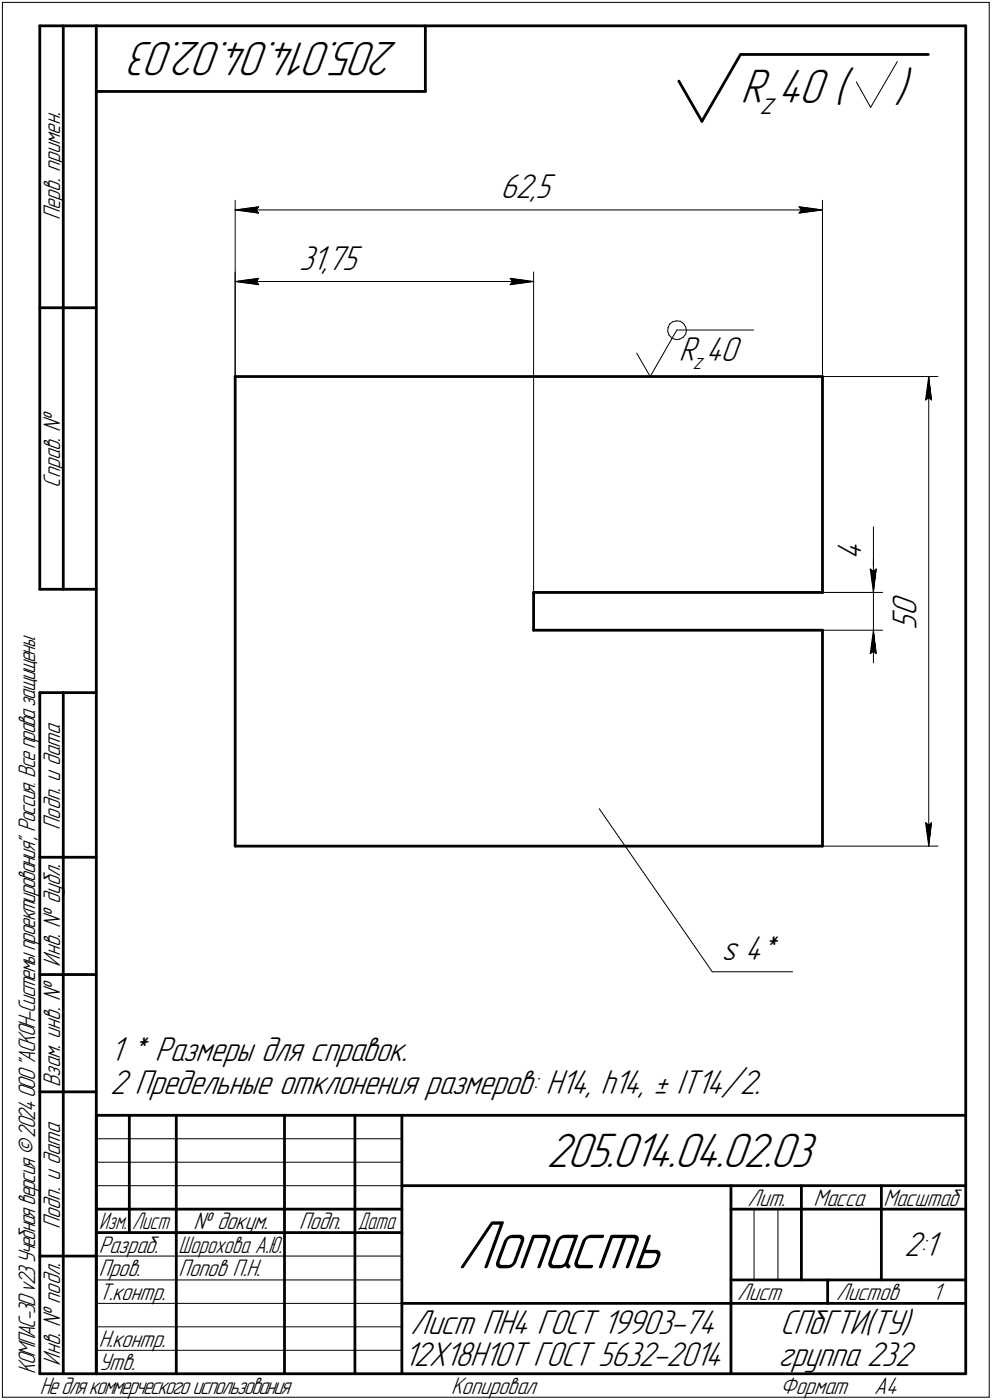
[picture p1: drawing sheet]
<svg xmlns="http://www.w3.org/2000/svg" width="211mm" height="298mm" viewBox="0 0 211 298" stroke-linecap="round" stroke-linejoin="round" font-family="sans-serif">
<g fill="none" stroke="#000" stroke-width=".59">
<path d="M8.5 5.5v120zM8.5 5.5h12zM13.5 5.5v120zM20.5 5.5v287zM20.5 5.5h185zM20.5 19.5h70zM90.5 5.5v14zM144.4 17.3l5 8.5zM157.6 11.6l-8.2 14.2zM157.6 11.6h39.9zM205.5 5.5v287zM8.5 65.5h12z"/>
<path d="M50 80.2h125zM50 80.2v100zM175 80.2v46zM8.5 125.5h12zM113.5 126.2v8zM113.5 134.2h61.5zM113.5 126.2h61.5zM175 134.2v46zM8.5 147.5v145zM8.5 147.5h12zM13.5 147.5v145zM8.5 182.5h12z"/>
<path d="M50 180.2h125zM8.5 207.5h12zM8.5 232.5h12zM20.5 237.5h185zM20.5 237.5v55zM27.5 237.5v25zM37.5 237.5v55zM60.5 237.5v55zM75.5 237.5v55zM85.5 237.5v55zM20.5 257.5h65zM85.5 252.5h120z"/>
<path d="M155.5 252.5v40zM155.5 257.5h15zM170.5 252.5v20zM170.5 257.5h35zM187.5 252.5v20zM8.5 267.5h12zM20.5 262.5h65zM85.5 277.5h70zM155.5 277.5h50zM155.5 272.5h50zM176.1 272.5v5zM8.5 292.5h12z"/>
<path d="M20.5 292.5h185z"/>
</g>
<g fill="none" stroke="#000" stroke-width=".21">
<path d="M.5 .5v297zM.5 .5h210zM182.2 17.4l3.1 5.5zM190.9 13.1l-5.6 9.8zM210.5 .5v297zM50 57.9v22.3zM50 42.7v37.5zM50 59.9l5-.6zM50 59.9l5 .7zM50 59.9h63.5zM50 44.7l5-.7zM50 44.7l5 .7z"/>
<path d="M50 44.7h125zM54.5 59.9l.5 .7zM54.5 44.7l.5 .7zM55 59.3l-.5 .6zM55 44l-.5 .7zM108.5 59.3l.6 .6zM108.5 59.3l5 .6zM109.1 59.9l-.6 .7zM113.5 57.9v68.3zM170 45.4l5-.7zM170 44l.5 .7zM170 44l5 .7z"/>
<path d="M170.5 44.7l-.5 .7zM175 42.7v37.5zM108.5 60.6l5-.7zM135.5 75.2l2.8 5zM142.1 70.5l.2 .8zM142.2 69.8l-.1 .7zM142.3 71.3l.6 .7zM142.5 69l.7-.5zM142.5 69l-.3 .8zM142.9 72l.2 .1zM143.1 72.1l.7 .2zM143.2 68.5l.7-.2z"/>
<path d="M143.8 72.3l.8-.1zM143.9 68.3l.9 .1zM144 70.3l-5.7 9.9zM144 70.3h16.4zM144.6 72.2l.8-.4zM144.8 68.4l.7 .5zM145.5 68.9l.4 .7zM145.9 71.2l-.5 .6zM145.9 69.6l.1 .8zM146 70.4l-.1 .8zM175 80.2h24.6zM196.9 85.2l.7-.5z"/>
<path d="M197.6 80.2l.6 5zM197.6 84.7l.6 .5zM197.6 80.2l-.7 5zM197.6 80.2v100zM185.8 112.2v9zM185.8 119.1v7.1zM175 126.2h12.8zM175 134.2h12.8zM185.2 121.2l.6 .5zM185.2 121.2l.6 5zM185.2 139.2l.6-.5zM185.8 121.2v5z"/>
<path d="M185.8 121.7l.6-.5zM185.8 134.2l-.6 5zM185.8 138.7l.6 .5zM185.8 134.2l.6 5zM185.8 134.2v6.9zM185.8 126.2v8zM186.4 121.2l-.6 5zM127.5 172.2l24.1 34.7zM196.9 175.2l.7 5zM196.9 175.2l.7 .5zM197.6 175.7l.6-.5zM198.2 175.2l-.6 5z"/>
<path d="M175 180.2h24.6zM151.6 206.9h17.1zM20.5 247.5h65zM20.5 252.5h65zM20.5 242.5h65zM160.4 257.5v15zM165.5 257.5v15zM20.5 267.5h65zM20.5 272.5h65zM20.5 277.5h65zM.5 297.5h210zM20.5 282.5h65z"/>
<path d="M20.5 287.5h65z"/>
</g>
<g fill="#fff" stroke="#fff" stroke-width=".21">
<path d="M177.7 114.1h7.1zM177.7 114.2h7.1zM177.7 114.3h7.1zM177.7 114.4h7.1zM177.7 114.5h7.1zM177.7 114.6h7.1zM177.7 114.6h7.1zM177.7 114.7h7.1zM177.7 114.8h7.1zM177.7 114.9h7.1zM177.7 115h7.1zM177.7 115.1h7.1zM177.7 115.1h7.1zM177.7 115.2h7.1zM177.7 115.3h7.1zM177.7 115.4h7.1zM177.7 115.5h7.1zM177.7 115.6h7.1zM177.7 115.7h7.1zM177.7 115.7h7.1zM177.7 115.8h7.1zM177.7 115.9h7.1zM177.7 116h7.1zM177.7 116.1h7.1zM177.7 116.2h7.1zM177.7 116.2h7.1zM177.7 116.3h7.1zM177.7 116.4h7.1zM177.7 116.5h7.1zM177.7 116.6h7.1zM177.7 116.7h7.1zM177.7 116.8h7.1zM177.7 116.8h7.1zM177.7 116.9h7.1zM177.7 117h7.1zM177.7 117.1h7.1zM177.7 117.2h7.1zM177.7 117.3h7.1zM177.7 117.3h7.1zM177.7 117.4h7.1zM177.7 117.5h7.1zM177.7 117.6h7.1zM177.7 117.7h7.1zM177.7 117.8h7.1zM177.7 117.9h7.1zM177.7 117.9h7.1zM177.7 118h7.1zM177.7 118.1h7.1zM177.7 118.2h7.1zM177.7 118.3h7.1zM177.7 118.4h7.1zM177.7 118.4h7.1zM177.7 118.5h7.1zM177.7 118.6h7.1zM177.7 118.7h7.1zM177.7 118.8h7.1zM177.7 118.9h7.1zM177.7 119h7.1zM177.7 119h7.1z"/>
<path d="M184.6 120.6h2.4zM184.7 120.7h2.3zM184.7 120.8h2.3zM184.7 120.9h2.3zM184.7 121h2.3zM184.7 121.1h2.3zM184.7 121.2h2.3zM184.7 121.2h2.3zM184.7 121.3h2.2zM184.7 121.4h2.2zM184.7 121.5h2.2zM184.7 121.6h2.2zM184.7 121.7h2.2zM184.7 121.8h2.2zM184.7 121.8h2.2zM184.8 121.9h2.1zM184.8 122h2.1zM184.8 122.1h2.1zM184.8 122.2h2.1zM184.8 122.3h2.1zM184.8 122.3h2.1zM184.8 122.4h2.1zM184.8 122.5h2zM184.9 122.6h1.9zM184.9 122.7h1.9zM184.9 122.8h1.9zM184.9 122.9h1.9zM184.9 122.9h1.9zM184.9 123h1.9zM184.9 123.1h1.9zM185 123.2h1.7zM185 123.3h1.7zM185 123.4h1.7zM185 123.4h1.7zM185 123.5h1.7zM185 123.6h1.7zM185 123.7h1.7zM185.1 123.8h1.5zM185.1 123.9h1.5zM185.1 124h1.5zM185.1 124h1.5zM185.1 124.1h1.5zM185.1 124.2h1.5zM185.1 124.3h1.5zM185.1 124.4h1.4zM185.2 124.5h1.3zM185.2 124.5h1.3zM185.3 124.6h1.1zM185.3 124.7h1.1zM185.3 124.8h1.1zM185.3 124.9h1.1zM185.3 125h1.1zM185.4 125.1h.9zM185.4 125.1h.9zM185.5 125.2h.8zM185.5 125.3h.7zM185.6 125.4h.6zM185.6 125.5h.6zM185.6 125.6h.5zM185.7 125.6h.4zM185.7 125.7h.3zM185.8 125.8h.2zM185.8 125.9h.2z"/>
<path d="M185.8 134.5h.2zM185.8 134.5h.2zM185.7 134.6h.3zM185.7 134.7h.4zM185.6 134.8h.5zM185.6 134.9h.6zM185.6 135h.6zM185.5 135h.7zM185.5 135.1h.8zM185.4 135.2h.9zM185.4 135.3h.9zM185.3 135.4h1.1zM185.3 135.5h1.1zM185.3 135.6h1.1zM185.3 135.6h1.1zM185.3 135.7h1.1zM185.2 135.8h1.3zM185.2 135.9h1.3zM185.1 136h1.4zM185.1 136.1h1.5zM185.1 136.1h1.5zM185.1 136.2h1.5zM185.1 136.3h1.5zM185.1 136.4h1.5zM185.1 136.5h1.5zM185.1 136.6h1.5zM185 136.7h1.7zM185 136.7h1.7zM185 136.8h1.7zM185 136.9h1.7zM185 137h1.7zM185 137.1h1.7zM185 137.2h1.7zM184.9 137.2h1.9zM184.9 137.3h1.9zM184.9 137.4h1.9zM184.9 137.5h1.9zM184.9 137.6h1.9zM184.9 137.7h1.9zM184.9 137.8h1.9zM184.8 137.8h2zM184.8 137.9h2.1zM184.8 138h2.1zM184.8 138.1h2.1zM184.8 138.2h2.1zM184.8 138.3h2.1zM184.8 138.3h2.1zM184.8 138.4h2.1zM184.7 138.5h2.2zM184.7 138.6h2.2zM184.7 138.7h2.2zM184.7 138.8h2.2zM184.7 138.9h2.2zM184.7 138.9h2.2zM184.7 139h2.2zM184.7 139.1h2.3zM184.7 139.2h2.3zM184.7 139.3h2.3zM184.7 139.4h2.3zM184.7 139.4h2.3zM184.7 139.5h2.3zM184.7 139.6h2.3z"/>
<path d="M189.5 126.2h7.1zM189.5 126.3h7.1zM189.5 126.4h7.1zM189.5 126.5h7.1zM189.5 126.6h7.1zM189.5 126.7h7.1zM189.5 126.7h7.1zM189.5 126.8h7.1zM189.5 126.9h7.1zM189.5 127h7.1zM189.5 127.1h7.1zM189.5 127.2h7.1zM189.5 127.3h7.1zM189.5 127.3h7.1zM189.5 127.4h7.1zM189.5 127.5h7.1zM189.5 127.6h7.1zM189.5 127.7h7.1zM189.5 127.8h7.1zM189.5 127.8h7.1zM189.5 127.9h7.1zM189.5 128h7.1zM189.5 128.1h7.1zM189.5 128.2h7.1zM189.5 128.3h7.1zM189.5 128.4h7.1zM189.5 128.4h7.1zM189.5 128.5h7.1zM189.5 128.6h7.1zM189.5 128.7h7.1zM189.5 128.8h7.1zM189.5 128.9h7.1zM189.5 128.9h7.1zM189.5 129h7.1zM189.5 129.1h7.1zM189.5 129.2h7.1zM189.5 129.3h7.1zM189.5 129.4h7.1zM189.5 129.5h7.1zM189.5 129.5h7.1zM189.5 129.6h7.1zM189.5 129.7h7.1zM189.5 129.8h7.1zM189.5 129.9h7.1zM189.5 130h7.1zM189.5 130h7.1zM189.5 130.1h7.1zM189.5 130.2h7.1zM189.5 130.3h7.1zM189.5 130.4h7.1zM189.5 130.5h7.1zM189.5 130.6h7.1zM189.5 130.6h7.1zM189.5 130.7h7.1zM189.5 130.8h7.1zM189.5 130.9h7.1zM189.5 131h7.1zM189.5 131.1h7.1zM189.5 131.1h7.1zM189.5 131.2h7.1zM189.5 131.3h7.1zM189.5 131.4h7.1zM189.5 131.5h7.1zM189.5 131.6h7.1zM189.5 131.7h7.1zM189.5 131.7h7.1zM189.5 131.8h7.1zM189.5 131.9h7.1zM189.5 132h7.1zM189.5 132.1h7.1zM189.5 132.2h7.1zM189.5 132.2h7.1zM189.5 132.3h7.1zM189.5 132.4h7.1zM189.5 132.5h7.1zM189.5 132.6h7.1zM189.5 132.7h7.1zM189.5 132.8h7.1zM189.5 132.8h7.1zM189.5 132.9h7.1zM189.5 133h7.1zM189.5 133.1h7.1zM189.5 133.2h7.1zM189.5 133.3h7.1zM189.5 133.3h7.1zM189.5 133.4h7.1zM189.5 133.5h7.1zM189.5 133.6h7.1zM189.5 133.7h7.1zM189.5 133.8h7.1zM189.5 133.9h7.1zM189.5 133.9h7.1z"/>
<path d="M197.5 80.4h.3zM197.5 80.5h.3zM197.4 80.6h.4zM197.4 80.7h.5zM197.4 80.8h.5zM197.4 80.9h.6zM197.4 80.9h.6zM197.3 81h.7zM197.3 81.1h.7zM197.2 81.2h.8zM197.2 81.3h.8zM197.1 81.4h1zM197.1 81.4h1zM197.1 81.5h1.1zM197 81.6h1.2zM197 81.7h1.2zM196.9 81.8h1.4zM196.9 81.9h1.4zM196.8 82h1.5zM196.8 82h1.6zM196.8 82.1h1.6zM196.8 82.2h1.6zM196.8 82.3h1.6zM196.8 82.4h1.6zM196.8 82.5h1.6zM196.8 82.5h1.6zM196.8 82.6h1.7zM196.8 82.7h1.7zM196.8 82.8h1.7zM196.8 82.9h1.7zM196.8 83h1.7zM196.8 83.1h1.7zM196.8 83.1h1.7zM196.7 83.2h1.8zM196.7 83.3h1.8zM196.7 83.4h1.8zM196.7 83.5h1.8zM196.7 83.6h1.8zM196.7 83.7h1.8zM196.7 83.7h1.8zM196.6 83.8h1.9zM196.6 83.9h2zM196.6 84h2zM196.6 84.1h2zM196.6 84.2h2zM196.6 84.2h2zM196.6 84.3h2zM196.6 84.4h2zM196.5 84.5h2.2zM196.5 84.6h2.2zM196.5 84.7h2.2zM196.5 84.8h2.2zM196.5 84.8h2.2zM196.5 84.9h2.2zM196.5 85h2.2zM196.4 85.1h2.4zM196.4 85.2h2.4zM196.4 85.3h2.4zM196.4 85.3h2.4zM196.4 85.4h2.4zM196.4 85.5h2.4zM196.4 85.6h2.4z"/>
<path d="M196.3 174.7h2.5zM196.4 174.8h2.4zM196.4 174.8h2.4zM196.4 174.9h2.4zM196.4 175h2.4zM196.4 175.1h2.4zM196.4 175.2h2.4zM196.4 175.3h2.4zM196.5 175.3h2.2zM196.5 175.4h2.2zM196.5 175.5h2.2zM196.5 175.6h2.2zM196.5 175.7h2.2zM196.5 175.8h2.2zM196.5 175.9h2.2zM196.6 175.9h2zM196.6 176h2zM196.6 176.1h2zM196.6 176.2h2zM196.6 176.3h2zM196.6 176.4h2zM196.6 176.4h2zM196.6 176.5h1.9zM196.7 176.6h1.8zM196.7 176.7h1.8zM196.7 176.8h1.8zM196.7 176.9h1.8zM196.7 177h1.8zM196.7 177h1.8zM196.7 177.1h1.8zM196.8 177.2h1.7zM196.8 177.3h1.7zM196.8 177.4h1.7zM196.8 177.5h1.7zM196.8 177.5h1.7zM196.8 177.6h1.7zM196.8 177.7h1.7zM196.8 177.8h1.6zM196.8 177.9h1.6zM196.8 178h1.6zM196.8 178.1h1.6zM196.8 178.1h1.6zM196.8 178.2h1.6zM196.8 178.3h1.6zM196.8 178.4h1.5zM196.9 178.5h1.4zM196.9 178.6h1.4zM197 178.6h1.2zM197 178.7h1.2zM197.1 178.8h1.1zM197.1 178.9h1zM197.1 179h1zM197.2 179.1h.8zM197.2 179.2h.8zM197.3 179.2h.7zM197.3 179.3h.7zM197.4 179.4h.6zM197.4 179.5h.6zM197.4 179.6h.5zM197.4 179.7h.5zM197.4 179.7h.4zM197.5 179.8h.3zM197.5 179.9h.3z"/>
<path d="M63.7 51.8h13.7zM63.7 51.9h13.7zM63.7 52h13.7zM63.7 52.1h13.7zM63.7 52.2h13.7zM63.7 52.2h13.7zM63.7 52.3h13.7zM63.7 52.4h13.7zM63.7 52.5h13.7zM63.7 52.6h13.7zM63.7 52.7h13.7zM63.7 52.7h13.7zM63.7 52.8h13.7zM63.7 52.9h13.7zM63.7 53h13.7zM63.7 53.1h13.7zM63.7 53.2h13.7zM63.7 53.3h13.7zM63.7 53.3h13.7zM63.7 53.4h13.7zM63.7 53.5h13.7zM63.7 53.6h13.7zM63.7 53.7h13.7zM63.7 53.8h13.7zM63.7 53.8h13.7zM63.7 53.9h13.7zM63.7 54h13.7zM63.7 54.1h13.7zM63.7 54.2h13.7zM63.7 54.3h13.7zM63.7 54.4h13.7zM63.7 54.4h13.7zM63.7 54.5h13.7zM63.7 54.6h13.7zM63.7 54.7h13.7zM63.7 54.8h13.7zM63.7 54.9h13.7zM63.7 54.9h13.7zM63.7 55h13.7zM63.7 55.1h13.7zM63.7 55.2h13.7zM63.7 55.3h13.7zM63.7 55.4h13.7zM63.7 55.5h13.7zM63.7 55.5h13.7zM63.7 55.6h13.7zM63.7 55.7h13.7zM63.7 55.8h13.7zM63.7 55.9h13.7zM63.7 56h13.7zM63.7 56h13.7zM63.7 56.1h13.7zM63.7 56.2h13.7zM63.7 56.3h13.7zM63.7 56.4h13.7zM63.7 56.5h13.7zM63.7 56.6h13.7zM63.7 56.6h13.7zM63.7 56.7h13.7zM63.7 56.8h13.7zM63.7 56.9h13.7zM63.7 57h13.7zM63.7 57.1h13.7zM63.7 57.1h13.7zM63.7 57.2h13.7zM63.7 57.3h13.7zM63.7 57.4h13.7zM63.7 57.5h13.7zM63.7 57.6h13.7zM63.7 57.7h13.7zM63.7 57.7h13.7zM63.7 57.8h13.7zM63.7 57.9h13.7zM63.7 58h13.7zM63.7 58.1h13.7zM63.7 58.2h13.7zM63.7 58.3h13.7zM63.7 58.3h13.7zM63.7 58.4h13.7zM63.7 58.5h13.7zM63.7 58.6h13.7zM63.7 58.7h13.7zM63.7 58.8h13.7zM63.7 58.8h13.7z"/>
<path d="M108 58.8h.8zM108 58.9h1.6zM108 59h2.3zM108 59.1h3.1zM108 59.2h3.8zM108 59.3h4zM108 59.4h4.2zM108 59.4h4.4zM108 59.5h4.6zM108 59.6h4.8zM108 59.7h4.9zM108 59.8h5.2zM108 59.9h5.4zM108 59.9h5.5zM108 60h5.4zM108 60.1h5.2zM108 60.2h4.9zM108 60.3h4.8zM108 60.4h4.6zM108 60.5h4.4zM108 60.5h4.2zM108 60.6h4zM108 60.7h3.8zM108 60.8h3.2zM108 60.9h2.6zM108 61h1.9zM108 61h1.3zM108 61.1h.7z"/>
<path d="M54.9 58.8h.6zM54.1 58.9h1.4zM53.3 59h2.2zM52.6 59.1h2.9zM51.8 59.2h3.7zM51.6 59.3h3.9zM51.5 59.4h4zM51.2 59.4h4.3zM51.1 59.5h4.4zM50.9 59.6h4.6zM50.6 59.7h4.9zM50.5 59.8h5zM50.3 59.9h5.2zM50 59.9h5.5zM50.3 60h5.2zM50.5 60.1h5zM50.6 60.2h4.9zM50.9 60.3h4.6zM51.1 60.4h4.4zM51.2 60.5h4.3zM51.5 60.5h4zM51.6 60.6h3.9zM51.8 60.7h3.7zM52.5 60.8h3zM53.1 60.9h2.4zM53.7 61h1.8zM54.4 61h1.1zM54.9 61.1h.6z"/>
<path d="M106.5 36.6h12zM106.5 36.7h12zM106.5 36.7h12zM106.5 36.8h12zM106.5 36.9h12zM106.5 37h12zM106.5 37.1h12zM106.5 37.2h12zM106.5 37.3h12zM106.5 37.3h12zM106.5 37.4h12zM106.5 37.5h12zM106.5 37.6h12zM106.5 37.7h12zM106.5 37.8h12zM106.5 37.8h12zM106.5 37.9h12zM106.5 38h12zM106.5 38.1h12zM106.5 38.2h12zM106.5 38.3h12zM106.5 38.4h12zM106.5 38.4h12zM106.5 38.5h12zM106.5 38.6h12zM106.5 38.7h12zM106.5 38.8h12zM106.5 38.9h12zM106.5 38.9h12zM106.5 39h12zM106.5 39.1h12zM106.5 39.2h12zM106.5 39.3h12zM106.5 39.4h12zM106.5 39.5h12zM106.5 39.5h12zM106.5 39.6h12zM106.5 39.7h12zM106.5 39.8h12zM106.5 39.9h12zM106.5 40h12zM106.5 40h12zM106.5 40.1h12zM106.5 40.2h12zM106.5 40.3h12zM106.5 40.4h12zM106.5 40.5h12zM106.5 40.6h12zM106.5 40.6h12zM106.5 40.7h12zM106.5 40.8h12zM106.5 40.9h12zM106.5 41h12zM106.5 41.1h12zM106.5 41.1h12zM106.5 41.2h12zM106.5 41.3h12zM106.5 41.4h12zM106.5 41.5h12zM106.5 41.6h12zM106.5 41.7h12zM106.5 41.7h12zM106.5 41.8h12zM106.5 41.9h12zM106.5 42h12zM106.5 42.1h12zM106.5 42.2h12zM106.5 42.2h12zM106.5 42.3h12zM106.5 42.4h12zM106.5 42.5h12zM106.5 42.6h12zM106.5 42.7h12zM106.5 42.8h12zM106.5 42.8h12zM106.5 42.9h12zM106.5 43h12zM106.5 43.1h12zM106.5 43.2h12zM106.5 43.3h12zM106.5 43.3h12zM106.5 43.4h12zM106.5 43.5h12zM106.5 43.6h12z"/>
<path d="M54.9 43.5h.6zM54.4 43.6h1.1zM53.7 43.7h1.8zM53.1 43.8h2.4zM52.5 43.9h3zM51.8 43.9h3.7zM51.6 44h3.9zM51.5 44.1h4zM51.2 44.2h4.3zM51.1 44.3h4.4zM50.9 44.4h4.6zM50.6 44.4h4.9zM50.5 44.5h5zM50.3 44.6h5.2zM50 44.7h5.5zM50.3 44.8h5.2zM50.5 44.9h5zM50.6 45h4.9zM50.9 45h4.6zM51.1 45.1h4.4zM51.2 45.2h4.3zM51.5 45.3h4zM51.6 45.4h3.9zM51.8 45.5h3.7zM52.6 45.6h2.9zM53.3 45.6h2.2zM54.1 45.7h1.4zM54.9 45.8h.6z"/>
<path d="M169.5 43.5h.7zM169.5 43.6h1.3zM169.5 43.7h1.9zM169.5 43.8h2.5zM169.5 43.9h3.1zM169.5 43.9h3.7zM169.5 44h4zM169.5 44.1h4.2zM169.5 44.2h4.3zM169.5 44.3h4.6zM169.5 44.4h4.7zM169.5 44.4h4.9zM169.5 44.5h5.2zM169.5 44.6h5.3zM169.5 44.7h5.5zM169.5 44.8h5.3zM169.5 44.9h5.2zM169.5 45h4.9zM169.5 45h4.7zM169.5 45.1h4.6zM169.5 45.2h4.3zM169.5 45.3h4.2zM169.5 45.4h4zM169.5 45.5h3.7zM169.5 45.6h3.1zM169.5 45.6h2.3zM169.5 45.7h1.5zM169.5 45.8h.8z"/>
<path d="M142.8 67.8h18.1zM142.7 67.9h18.2zM142.7 68h18.2zM142.6 68.1h18.3zM142.5 68.2h18.4zM142.4 68.2h18.5zM142.3 68.3h18.6zM142.2 68.4h18.7zM142.2 68.5h18.7zM142.1 68.6h18.8zM142 68.7h18.9zM141.9 68.7h19zM141.8 68.8h19.1zM141.7 68.9h19.2zM141.6 69h19.3zM141.6 69.1h19.3zM141.6 69.2h19.3zM141.6 69.3h19.3zM141.6 69.3h19.3zM141.6 69.4h19.3zM141.6 69.5h19.3zM141.6 69.6h19.3zM141.6 69.7h19.3zM141.6 69.8h19.3zM141.6 69.8h19.3zM141.6 69.9h19.3zM141.6 70h19.3zM141.6 70.1h19.3zM141.6 70.2h19.3zM141.6 70.3h19.3zM141.6 70.4h19.3zM141.6 70.4h19.3zM141.6 70.5h19.3zM141.6 70.6h19.3zM141.6 70.7h19.3zM141.6 70.8h19.3zM141.6 70.9h19.3zM141.6 71h19.3zM141.6 71h19.3zM141.6 71.1h19.3zM141.6 71.2h19.3zM141.6 71.3h19.3zM141.6 71.4h19.3zM141.6 71.5h19.3zM141.6 71.5h19.3zM141.6 71.6h19.3zM141.6 71.7h19.3zM141.6 71.8h19.3zM141.6 71.9h19.3zM141.6 72h19.3zM141.6 72.1h19.3zM141.6 72.1h19.3zM141.6 72.2h19.3zM141.6 72.3h19.3zM141.6 72.4h19.3zM141.6 72.5h19.3zM141.6 72.6h19.3zM141.6 72.6h19.3zM141.6 72.7h19.3zM141.6 72.8h19.3zM141.6 72.9h19.3zM141.6 73h19.3zM141.6 73.1h19.3zM141.6 73.2h19.3zM141.6 73.2h19.3zM141.6 73.3h19.3zM141.6 73.4h19.3zM141.6 73.5h19.3zM141.6 73.6h19.3zM141.6 73.7h19.3zM141.6 73.7h19.3zM141.6 73.8h19.3zM141.6 73.9h19.3zM141.6 74h19.3zM141.6 74.1h19.3zM141.6 74.2h19.3zM141.6 74.3h19.3zM141.6 74.3h19.3zM141.6 74.4h19.3zM141.6 74.5h19.3zM141.6 74.6h19.3zM134.6 74.7h26.3zM134.7 74.8h26.2zM134.8 74.8h26.1zM134.8 74.9h26.1zM134.9 75h26zM134.9 75.1h26zM135 75.2h25.9zM135 75.3h25.9zM135 75.4h25.9zM135.1 75.4h25.8zM135.1 75.5h25.8zM135.2 75.6h25.7zM135.2 75.7h25.7zM135.3 75.8h25.6zM135.4 75.9h25.5zM135.4 75.9h25.5zM135.5 76h25.4zM135.5 76.1h25.4zM135.6 76.2h25.3zM135.6 76.3h25.3zM135.6 76.4h25.3zM135.7 76.5h25.2zM135.7 76.5h25.2zM135.8 76.6h25.1zM135.8 76.7h25.1zM135.9 76.8h25zM136 76.9h24.9zM136 77h24.9zM136.1 77h24.8zM136.1 77.1h24.8zM136.1 77.2h24.8zM136.1 77.3h24.8zM136.2 77.4h24.7zM136.3 77.5h24.6zM136.3 77.6h24.6zM136.4 77.6h24.5zM136.4 77.7h24.5zM136.5 77.8h24.4zM136.5 77.9h24.4zM136.6 78h24.3zM136.7 78.1h24.2zM136.7 78.1h24.2zM136.7 78.2h24.2zM136.7 78.3h24.2zM136.8 78.4h24.1zM136.9 78.5h24zM136.9 78.6h24zM137 78.7h23.9zM137 78.7h23.9zM137.1 78.8h23.8zM137.1 78.9h23.8zM137.2 79h23.7zM137.2 79.1h23.7zM137.2 79.2h23.7zM137.3 79.2h23.6zM137.3 79.3h23.6zM137.4 79.4h23.5z"/>
<path d="M23.5 220.3h62.9zM23.5 220.4h62.9zM23.5 220.5h62.9zM23.5 220.6h62.9zM23.5 220.6h62.9zM23.5 220.7h62.9zM23.5 220.8h62.9zM23.5 220.9h62.9zM23.5 221h62.9zM23.5 221.1h62.9zM23.5 221.1h62.9zM23.5 221.2h62.9zM23.5 221.3h62.9zM23.5 221.4h62.9zM23.5 221.5h62.9zM23.5 221.6h62.9zM23.5 221.7h62.9zM23.5 221.7h62.9zM23.5 221.8h62.9zM23.5 221.9h62.9zM23.5 222h62.9zM23.5 222.1h62.9zM23.5 222.2h62.9zM23.5 222.2h62.9zM23.5 222.3h62.9zM23.5 222.4h62.9zM23.5 222.5h62.9zM23.5 222.6h62.9zM23.5 222.7h62.9zM23.5 222.8h62.9zM23.5 222.8h62.9zM23.5 222.9h62.9zM23.5 223h62.9zM23.5 223.1h62.9zM23.5 223.2h62.9zM23.5 223.3h62.9zM23.5 223.4h62.9zM23.5 223.4h62.9zM23.5 223.5h62.9zM23.5 223.6h62.9zM23.5 223.7h62.9zM23.5 223.8h62.9zM23.5 223.9h62.9zM23.5 223.9h62.9zM23.5 224h62.9zM23.5 224.1h62.9zM23.5 224.2h62.9zM23.5 224.3h62.9zM23.5 224.4h62.9zM23.5 224.5h62.9zM23.5 224.5h62.9zM23.5 224.6h62.9zM23.5 224.7h62.9zM23.5 224.8h62.9zM23.5 224.9h62.9zM23.5 225h62.9zM23.5 225h62.9zM23.5 225.1h62.9zM23.5 225.2h62.9zM23.5 225.3h62.9zM23.5 225.4h62.9zM23.5 225.5h62.9zM23.5 225.6h62.9zM23.5 225.6h62.9zM23.5 225.7h62.9zM23.5 225.8h62.9zM23.5 225.9h62.9zM23.5 226h62.9zM23.5 226.1h62.9zM23.5 226.1h62.9zM23.5 226.2h62.9zM23.5 226.3h62.9zM23.5 226.4h62.9zM23.5 226.5h62.9zM23.5 226.6h62.9zM23.5 226.7h62.9zM23.5 226.7h62.9zM23.5 226.8h62.9zM23.5 226.9h62.9zM23.5 227h62.9zM23.5 227.1h62.9zM23.5 227.2h62.9zM23.5 227.2h62.9zM23.5 227.3h62.9z"/>
<path d="M23.5 227.4h138zM23.5 227.5h138zM23.5 227.6h138zM23.5 227.7h138zM23.5 227.8h138zM23.5 227.8h138zM23.5 227.9h138zM23.5 228h138zM23.5 228.1h138zM23.5 228.2h138zM23.5 228.3h138zM23.5 228.3h138zM23.5 228.4h138zM23.5 228.5h138zM23.5 228.6h138zM23.5 228.7h138zM23.5 228.8h138zM23.5 228.9h138zM23.5 228.9h138zM23.5 229h138zM23.5 229.1h138zM23.5 229.2h138zM23.5 229.3h138zM23.5 229.4h138zM23.5 229.4h138zM23.5 229.5h138zM23.5 229.6h138zM23.5 229.7h138zM23.5 229.8h138zM23.5 229.9h138zM23.5 230h138zM23.5 230h138zM23.5 230.1h138zM23.5 230.2h138zM23.5 230.3h138zM23.5 230.4h138zM23.5 230.5h138zM23.5 230.5h138zM23.5 230.6h138zM23.5 230.7h138zM23.5 230.8h138zM23.5 230.9h138zM23.5 231h138zM23.5 231.1h138zM23.5 231.1h138zM23.5 231.2h138zM23.5 231.3h138zM23.5 231.4h138zM23.5 231.5h138zM23.5 231.6h138zM23.5 231.6h138zM23.5 231.7h138zM23.5 231.8h138zM23.5 231.9h138zM23.5 232h138zM23.5 232.1h138zM23.5 232.2h138zM23.5 232.2h138zM23.5 232.3h138zM23.5 232.4h138zM23.5 232.5h138zM23.5 232.6h138zM23.5 232.7h138zM23.5 232.7h138zM23.5 232.8h138zM23.5 232.9h138zM23.5 233h138zM23.5 233.1h138zM23.5 233.2h138zM23.5 233.3h138zM23.5 233.3h138zM23.5 233.4h138zM23.5 233.5h138zM23.5 233.6h138zM23.5 233.7h138zM23.5 233.8h138zM23.5 233.8h138zM23.5 233.9h138zM23.5 234h138zM23.5 234.1h138zM23.5 234.2h138zM23.5 234.3h138zM23.5 234.4h138zM23.5 234.4h138z"/>
<path d="M153.6 198.8h13zM153.6 198.9h13zM153.6 199h13zM153.6 199.1h13zM153.6 199.1h13zM153.6 199.2h13zM153.6 199.3h13zM153.6 199.4h13zM153.6 199.5h13zM153.6 199.6h13zM153.6 199.6h13zM153.6 199.7h13zM153.6 199.8h13zM153.6 199.9h13zM153.6 200h13zM153.6 200.1h13zM153.6 200.2h13zM153.6 200.2h13zM153.6 200.3h13zM153.6 200.4h13zM153.6 200.5h13zM153.6 200.6h13zM153.6 200.7h13zM153.6 200.7h13zM153.6 200.8h13zM153.6 200.9h13zM153.6 201h13zM153.6 201.1h13zM153.6 201.2h13zM153.6 201.3h13zM153.6 201.3h13zM153.6 201.4h13zM153.6 201.5h13zM153.6 201.6h13zM153.6 201.7h13zM153.6 201.8h13zM153.6 201.8h13zM153.6 201.9h13zM153.6 202h13zM153.6 202.1h13zM153.6 202.2h13zM153.6 202.3h13zM153.6 202.4h13zM153.6 202.4h13zM153.6 202.5h13zM153.6 202.6h13zM153.6 202.7h13zM153.6 202.8h13zM153.6 202.9h13zM153.6 202.9h13zM153.6 203h13zM153.6 203.1h13zM153.6 203.2h13zM153.6 203.3h13zM153.6 203.4h13zM153.6 203.5h13zM153.6 203.5h13zM153.6 203.6h13zM153.6 203.7h13zM153.6 203.8h13zM153.6 203.9h13zM153.6 204h13zM153.6 204h13zM153.6 204.1h13zM153.6 204.2h13zM153.6 204.3h13zM153.6 204.4h13zM153.6 204.5h13zM153.6 204.6h13zM153.6 204.6h13zM153.6 204.7h13zM153.6 204.8h13zM153.6 204.9h13zM153.6 205h13zM153.6 205.1h13zM153.6 205.1h13zM153.6 205.2h13zM153.6 205.3h13zM153.6 205.4h13zM153.6 205.5h13zM153.6 205.6h13zM153.6 205.7h13zM153.6 205.7h13zM153.6 205.8h13z"/>
</g>
<g fill="#000" stroke="#000" stroke-width=".21">
<path d="M50 59.9h4.5zM50.7 60h3.9zM51.3 60.1h3.4zM52 60.2h2.8zM52.6 60.3h2.2zM53.2 60.4h1.7zM53.8 60.5h1.1zM54.4 60.5h.6z"/>
<path d="M50 44.7h4.5zM50.7 44.8h3.9zM51.3 44.9h3.4zM52 45h2.8zM52.6 45h2.2zM53.2 45.1h1.7zM53.8 45.2h1.1zM54.4 45.3h.6z"/>
<path d="M54.4 59.4h.6zM53.8 59.4h1.1zM53.2 59.5h1.7zM52.6 59.6h2.2zM52 59.7h2.8zM51.3 59.8h3.4zM50.7 59.9h3.9z"/>
<path d="M54.4 44.1h.6zM53.8 44.2h1.1zM53.2 44.3h1.7zM52.6 44.4h2.2zM52 44.4h2.8zM51.3 44.5h3.4zM50.7 44.6h3.9z"/>
<path d="M108.6 59.4h.6zM108.7 59.4h1.1zM108.8 59.5h1.7zM108.8 59.6h2.3zM108.9 59.7h2.8zM109 59.8h3.4zM109.1 59.9h3.8z"/>
<path d="M109.1 59.9h4.4zM109.1 60h3.8zM109 60.1h3.4zM108.9 60.2h2.8zM108.8 60.3h2.3zM108.8 60.4h1.7zM108.7 60.5h1.1zM108.6 60.5h.6z"/>
<path d="M170.1 44.1h.6zM170.2 44.2h1.1zM170.3 44.3h1.7zM170.3 44.4h2.3zM170.3 44.4h2.8zM170.4 44.5h3.4zM170.5 44.6h3.9z"/>
<path d="M170.5 44.7h4.5zM170.5 44.8h3.9zM170.4 44.9h3.4zM170.3 45h2.8zM170.3 45h2.3zM170.3 45.1h1.7zM170.2 45.2h1.1zM170.1 45.3h.6z"/>
<path d="M197.4 81.4h.2zM197.4 81.5h.2zM197.4 81.6h.2zM197.4 81.7h.2zM197.4 81.8h.2zM197.4 81.9h.2zM197.4 82h.2zM197.4 82h.2zM197.4 82.1h.2zM197.4 82.2h.2zM197.4 82.3h.2zM197.4 82.4h.2zM197.4 82.5h.2zM197.4 82.5h.2zM197.4 82.6h.2zM197.3 82.7h.3zM197.3 82.8h.3zM197.3 82.9h.3zM197.3 83h.3zM197.3 83.1h.3zM197.3 83.1h.3zM197.3 83.2h.3zM197.2 83.3h.4zM197.2 83.4h.4zM197.2 83.5h.4zM197.2 83.6h.4zM197.2 83.7h.4zM197.2 83.7h.4zM197.2 83.8h.4zM197.2 83.9h.4zM197.1 84h.5zM197.1 84.1h.5zM197.1 84.2h.5zM197.1 84.2h.5zM197.1 84.3h.5zM197.1 84.4h.5zM197.1 84.5h.5zM197 84.6h.6zM197 84.7h.6zM197 84.8h.5zM197 84.8h.4zM197 84.9h.3zM197 85h.2z"/>
<path d="M197.6 80.9h.2zM197.6 81h.2zM197.6 81.1h.2zM197.6 81.2h.2zM197.6 81.3h.2zM197.6 81.4h.2zM197.6 81.4h.2zM197.6 81.5h.2zM197.6 81.6h.3zM197.6 81.7h.3zM197.6 81.8h.3zM197.6 81.9h.3zM197.6 82h.3zM197.6 82h.3zM197.6 82.1h.3zM197.6 82.2h.3zM197.6 82.3h.3zM197.6 82.4h.4zM197.6 82.5h.4zM197.6 82.5h.4zM197.6 82.6h.4zM197.6 82.7h.4zM197.6 82.8h.4zM197.6 82.9h.4zM197.6 83h.4zM197.6 83.1h.4zM197.6 83.1h.4zM197.6 83.2h.4zM197.6 83.3h.4zM197.6 83.4h.4zM197.6 83.5h.4zM197.6 83.6h.4zM197.6 83.7h.4zM197.6 83.7h.4zM197.6 83.8h.5zM197.6 83.9h.5zM197.6 84h.5zM197.6 84.1h.5zM197.6 84.2h.5zM197.6 84.2h.5zM197.6 84.3h.5zM197.6 84.4h.5zM197.6 84.5h.6zM197.6 84.6h.6zM197.6 84.7h.6zM197.8 84.8h.4zM197.9 84.8h.3zM198 84.9h.2zM198 85h.2z"/>
<path d="M185.3 121.3h.1zM185.3 121.4h.2zM185.3 121.5h.4zM185.3 121.6h.5zM185.3 121.7h.5zM185.3 121.8h.5zM185.3 121.8h.5zM185.3 121.9h.5zM185.3 122h.5zM185.3 122.1h.5zM185.3 122.2h.5zM185.3 122.3h.5zM185.3 122.3h.5zM185.4 122.4h.4zM185.4 122.5h.4zM185.4 122.6h.4zM185.4 122.7h.4zM185.4 122.8h.4zM185.4 122.9h.4zM185.4 122.9h.4zM185.4 123h.4zM185.5 123.1h.3zM185.5 123.2h.3zM185.5 123.3h.3zM185.5 123.4h.3zM185.5 123.4h.3zM185.5 123.5h.3zM185.5 123.6h.3zM185.6 123.7h.2zM185.6 123.8h.2zM185.6 123.9h.2zM185.6 124h.2zM185.6 124h.2zM185.6 124.1h.2zM185.6 124.2h.2zM185.7 124.3h.1zM185.7 124.4h.1zM185.7 124.5h.1zM185.7 124.5h.1zM185.7 124.6h.1zM185.7 124.7h.1zM185.7 124.8h.1zM185.7 124.9h.1z"/>
<path d="M185.7 135.5h.1zM185.7 135.6h.1zM185.7 135.6h.1zM185.7 135.7h.1zM185.7 135.8h.1zM185.7 135.9h.1zM185.7 136h.1zM185.7 136.1h.1zM185.6 136.1h.2zM185.6 136.2h.2zM185.6 136.3h.2zM185.6 136.4h.2zM185.6 136.5h.2zM185.6 136.6h.2zM185.6 136.7h.2zM185.5 136.7h.3zM185.5 136.8h.3zM185.5 136.9h.3zM185.5 137h.3zM185.5 137.1h.3zM185.5 137.2h.3zM185.5 137.2h.3zM185.4 137.3h.4zM185.4 137.4h.4zM185.4 137.5h.4zM185.4 137.6h.4zM185.4 137.7h.4zM185.4 137.8h.4zM185.4 137.8h.4zM185.4 137.9h.4zM185.3 138h.5zM185.3 138.1h.5zM185.3 138.2h.5zM185.3 138.3h.5zM185.3 138.3h.5zM185.3 138.4h.5zM185.3 138.5h.5zM185.3 138.6h.5zM185.3 138.7h.5zM185.3 138.8h.5zM185.3 138.9h.4zM185.3 138.9h.2zM185.3 139h.1z"/>
<path d="M185.8 135h.2zM185.8 135h.2zM185.8 135.1h.2zM185.8 135.2h.2zM185.8 135.3h.2zM185.8 135.4h.2zM185.8 135.5h.2zM185.8 135.6h.2zM185.8 135.6h.3zM185.8 135.7h.3zM185.8 135.8h.3zM185.8 135.9h.3zM185.8 136h.3zM185.8 136.1h.3zM185.8 136.1h.3zM185.8 136.2h.3zM185.8 136.3h.3zM185.8 136.4h.4zM185.8 136.5h.4zM185.8 136.6h.4zM185.8 136.7h.4zM185.8 136.7h.4zM185.8 136.8h.4zM185.8 136.9h.4zM185.8 137h.4zM185.8 137.1h.5zM185.8 137.2h.5zM185.8 137.2h.5zM185.8 137.3h.5zM185.8 137.4h.5zM185.8 137.5h.5zM185.8 137.6h.5zM185.8 137.7h.5zM185.8 137.8h.5zM185.8 137.8h.6zM185.8 137.9h.6zM185.8 138h.6zM185.8 138.1h.6zM185.8 138.2h.6zM185.8 138.3h.6zM185.8 138.3h.6zM185.8 138.4h.6zM185.8 138.5h.6zM185.8 138.6h.6zM185.8 138.7h.6zM186 138.8h.4zM186.1 138.9h.3zM186.2 138.9h.2zM186.3 139h.1z"/>
<path d="M186.3 121.3h.1zM186.2 121.4h.2zM186.1 121.5h.3zM186 121.6h.4zM185.8 121.7h.6zM185.8 121.8h.6zM185.8 121.8h.6zM185.8 121.9h.6zM185.8 122h.6zM185.8 122.1h.6zM185.8 122.2h.6zM185.8 122.3h.6zM185.8 122.3h.6zM185.8 122.4h.6zM185.8 122.5h.6zM185.8 122.6h.5zM185.8 122.7h.5zM185.8 122.8h.5zM185.8 122.9h.5zM185.8 122.9h.5zM185.8 123h.5zM185.8 123.1h.5zM185.8 123.2h.5zM185.8 123.3h.5zM185.8 123.4h.4zM185.8 123.4h.4zM185.8 123.5h.4zM185.8 123.6h.4zM185.8 123.7h.4zM185.8 123.8h.4zM185.8 123.9h.4zM185.8 124h.4zM185.8 124h.3zM185.8 124.1h.3zM185.8 124.2h.3zM185.8 124.3h.3zM185.8 124.4h.3zM185.8 124.5h.3zM185.8 124.5h.3zM185.8 124.6h.3zM185.8 124.7h.3zM185.8 124.8h.2zM185.8 124.9h.2zM185.8 125h.2zM185.8 125.1h.2zM185.8 125.1h.2zM185.8 125.2h.2zM185.8 125.3h.2zM185.8 125.4h.2z"/>
<path d="M197 175.3h.2zM197 175.4h.3zM197 175.5h.4zM197 175.6h.5zM197 175.7h.6zM197 175.8h.6zM197.1 175.9h.5zM197.1 175.9h.5zM197.1 176h.5zM197.1 176.1h.5zM197.1 176.2h.5zM197.1 176.3h.5zM197.1 176.4h.5zM197.2 176.4h.4zM197.2 176.5h.4zM197.2 176.6h.4zM197.2 176.7h.4zM197.2 176.8h.4zM197.2 176.9h.4zM197.2 177h.4zM197.2 177h.4zM197.3 177.1h.3zM197.3 177.2h.3zM197.3 177.3h.3zM197.3 177.4h.3zM197.3 177.5h.3zM197.3 177.5h.3zM197.3 177.6h.3zM197.4 177.7h.2zM197.4 177.8h.2zM197.4 177.9h.2zM197.4 178h.2zM197.4 178.1h.2zM197.4 178.1h.2zM197.4 178.2h.2zM197.4 178.3h.2zM197.4 178.4h.2zM197.4 178.5h.2zM197.4 178.6h.2zM197.4 178.6h.2zM197.4 178.7h.2zM197.4 178.8h.2zM197.4 178.9h.2z"/>
<path d="M198 175.3h.2zM198 175.4h.2zM197.9 175.5h.3zM197.8 175.6h.4zM197.6 175.7h.6zM197.6 175.8h.6zM197.6 175.9h.6zM197.6 175.9h.5zM197.6 176h.5zM197.6 176.1h.5zM197.6 176.2h.5zM197.6 176.3h.5zM197.6 176.4h.5zM197.6 176.4h.5zM197.6 176.5h.5zM197.6 176.6h.4zM197.6 176.7h.4zM197.6 176.8h.4zM197.6 176.9h.4zM197.6 177h.4zM197.6 177h.4zM197.6 177.1h.4zM197.6 177.2h.4zM197.6 177.3h.4zM197.6 177.4h.4zM197.6 177.5h.4zM197.6 177.5h.4zM197.6 177.6h.4zM197.6 177.7h.4zM197.6 177.8h.4zM197.6 177.9h.4zM197.6 178h.4zM197.6 178.1h.3zM197.6 178.1h.3zM197.6 178.2h.3zM197.6 178.3h.3zM197.6 178.4h.3zM197.6 178.5h.3zM197.6 178.6h.3zM197.6 178.6h.3zM197.6 178.7h.3zM197.6 178.8h.2zM197.6 178.9h.2zM197.6 179h.2zM197.6 179.1h.2zM197.6 179.2h.2zM197.6 179.2h.2zM197.6 179.3h.2zM197.6 179.4h.2z"/>
</g>
<text font-size="15.6" x="97.2" y="270.1">Лопасть</text>
<g font-size="10.9">
<text x="84.7" y="9" transform="rotate(-180 84.7 9)">205.014.04.02.03</text>
<text x="157.6" y="21.9">R 40 (</text>
<text x="190.3" y="21.9">)</text>
<text x="116.3" y="248.5">205.014.04.02.03</text>
</g>
<g font-size="7.8">
<text x="106.5" y="42.2">62,5</text>
<text x="63.6" y="57.4">31,75</text>
<text x="144.5" y="76.9">R 40</text>
<text x="183.3" y="119.2" transform="rotate(-90 183.3 119.2)">4</text>
<text x="195" y="131.3" transform="rotate(-90 195 131.3)">0</text>
<text x="195" y="134" transform="rotate(-90 195 134)">5</text>
<text x="153.6" y="204.4">s 4*</text>
<text x="23.4" y="225.9">1 * Размеры для справок.</text>
<text x="23.4" y="233">2 Предельные отклонения размеров: Н14, h14, ± IT14/2.</text>
<text x="192.4" y="267.5">2:1</text>
<text x="87.4" y="284.1">Лист ПН4 ГОСТ 19903-74</text>
<text x="166" y="284.1">СПбГТИ(ТУ)</text>
<text x="86" y="291">12X18H10T ГОСТ 5632-2014</text>
<text x="165.6" y="291">группа 232</text>
</g>
<text font-size="7.3" x="161.6" y="24.4">z</text>
<g font-size="5.4">
<text x="12.8" y="46.9" transform="rotate(-90 12.8 46.9)">Перв. примен.</text>
<text x="12.8" y="103.8" transform="rotate(-90 12.8 103.8)">Справ. !</text>
<text x="12.8" y="176.7" transform="rotate(-90 12.8 176.7)">Подп. и дата</text>
<text x="12.8" y="205.8" transform="rotate(-90 12.8 205.8)">Инв. ! дубл.</text>
<text x="12.8" y="231.6" transform="rotate(-90 12.8 231.6)">Взам. инв. !</text>
<text x="159.1" y="256.8">Лит.</text>
<text x="173.1" y="256.8">Масса</text>
<text x="188" y="256.8">Масштаб</text>
<text x="12.8" y="261.7" transform="rotate(-90 12.8 261.7)">Подп. и дата</text>
<text x="41.2" y="261.8">! докум.</text>
<text x="63.6" y="261.8">Подп.</text>
<text x="21" y="266.8">Разраб.</text>
<text x="38" y="266.8">Шорохова А.Ю.</text>
<text x="21" y="271.8">Пров.</text>
<text x="38" y="271.8">Попов П.Н.</text>
<text x="21" y="276.8">Т.контр.</text>
<text x="156.9" y="276.8">Лист</text>
<text x="177.9" y="276.8">Листов</text>
<text x="198.4" y="276.8">1</text>
<text x="21" y="286.8">Н.контр.</text>
<text x="7.5" y="292.5" transform="rotate(-90 7.5 292.5)">КОМПАС-3Dv23Учебнаяверсия©2024ООО&quot;АСКОН-Системыпроектирования&quot;, Россия. Всеправазащищены.</text>
<text x="12.8" y="290.8" transform="rotate(-90 12.8 290.8)">Инв. ! подл.</text>
<text x="21" y="291.8">Утв.</text>
<text x="8.5" y="296.7">Недлякоммерческогоиспользования</text>
<text x="96" y="296.8">Копировал</text>
<text x="166" y="296.8">Формат</text>
<text x="186" y="296.8">A4</text>
</g>
<g font-size="5.3">
<text x="21.1" y="261.8">Изм.</text>
<text x="28.1" y="261.8">Лист</text>
<text x="76.1" y="261.8">Дата</text>
</g>
<text font-size="5.1" x="147.3" y="78.6">z</text>
</svg>
